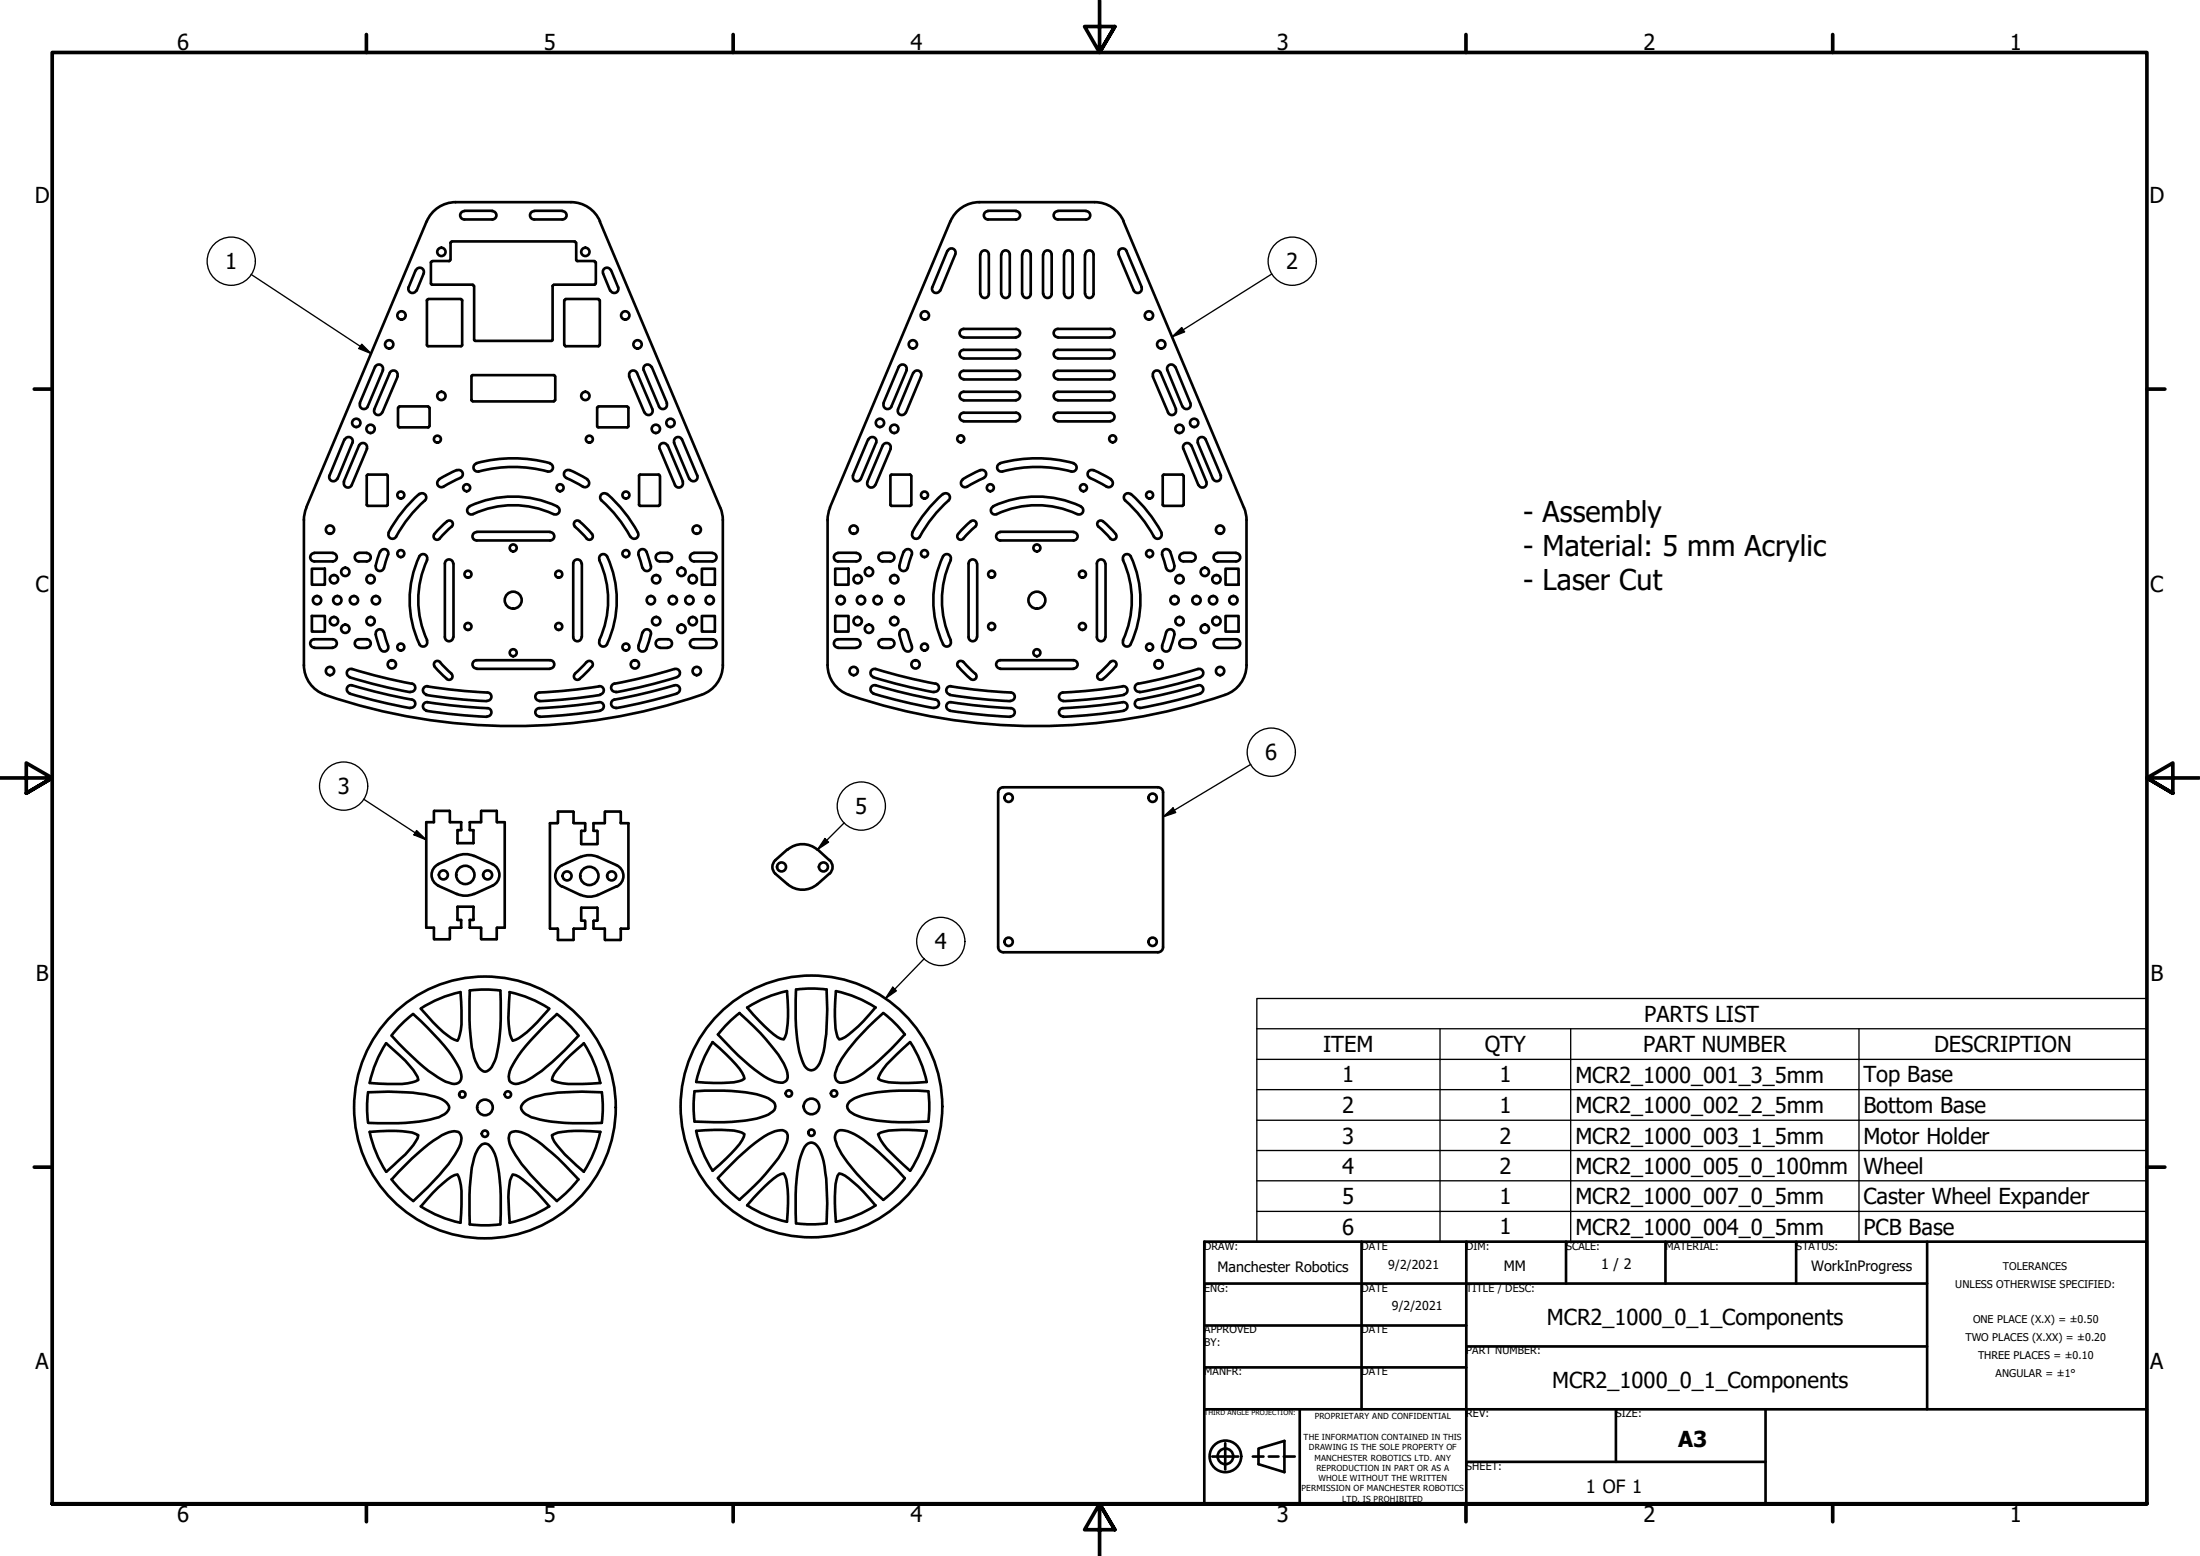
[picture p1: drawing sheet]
<svg xmlns="http://www.w3.org/2000/svg" width="420mm" height="297mm" viewBox="0 0 420 297" stroke-linecap="round" stroke-linejoin="round" font-family="sans-serif">
<!-- layer: Visible (ANSI) -->
<g fill="none" stroke="#000" stroke-width=".51">
<path d="M87 38.6h22.1a6 6 0 0 1 5.5 3.7M87 38.6a6 6 0 0 0-5.5 3.7M209 38.6h-22a6 6 0 0 0-5.5 3.7M209.1 38.6a6 6 0 0 1 5.5 3.7M78 54.8a.79 .79 0 0 0 .5 1.1 .79 .79 0 0 0 1-.5M79.4 51.6l-1.4 3.2M79.4 51.6a.79 .79 0 0 1 1.1-.4 .79 .79 0 0 1 .4 1M80.9 52.2l-1.3 3.3M81.5 42.3l-23 54.6M81.8 57.1l-.3 .3v8.4M81.8 57.1h6.2M82.3 50.1v4"/>
<path d="M82.3 54.1l.2 .2M82.5 49.9l-.2 .2M82.5 54.3h7.8M82.5 49.8h3.3M86 49.6l-.2 .2M86.3 46.2l-.3 .2v3.2M86.3 46.1h23.5M88 57.1l.3 .3v8.4M88.7 40.3a.79 .79 0 0 0-.8 .8 .79 .79 0 0 0 .8 .8M88.7 40.2h5.3M88.7 41.9h5.3M90.3 54.4l.2 .2"/>
<path d="M90.6 54.6v10.3l.2 .2M94 40.3a.79 .79 0 0 1 .8 .8 .79 .79 0 0 1-.8 .8M102 40.3a.79 .79 0 0 0-.8 .8 .79 .79 0 0 0 .8 .8h5.4M102 40.2h5.4M105.5 54.6v10.3l-.2 .2M105.8 54.4l-.3 .2M105.8 54.3h7.7M107.4 40.3a.79 .79 0 0 1 .8 .8 .79 .79 0 0 1-.8 .8M107.8 57.3v8.5M108 57.1h6.3M108 57.1l-.2 .3M109.8 46.2l.2 .2"/>
<path d="M110 46.3v3.3M110 49.6l.3 .2h3.2M113.5 49.9l.2 .2M113.7 54.1l-.2 .2M113.8 50.1v4M114.3 57.1l.2 .3M114.6 57.3v8.5M114.6 42.3l22.9 54.6M115.2 52.2l1.3 3.3M116.7 51.6a.79 .79 0 0 0-1.1-.4 .79 .79 0 0 0-.4 1M116.7 51.6l1.3 3.2M118 54.8a.79 .79 0 0 1-.4 1.1 .79 .79 0 0 1-1-.5"/>
<path d="M178.1 54.8a.79 .79 0 0 0 .4 1.1 .79 .79 0 0 0 1-.5M180.9 47.9l-2.8 6.9M181 47.9a.79 .79 0 0 1 1-.4 .79 .79 0 0 1 .4 1M181.5 42.3l-23 54.6M182.4 48.6l-2.8 6.9M187.2 48.6v7.5M187.3 48.6a.79 .79 0 0 1 .8-.8 .79 .79 0 0 1 .7 .8v7.5a.79 .79 0 0 1-.7 .8 .79 .79 0 0 1-.8-.8M188.7 40.2h5.4M188.7 40.3a.79 .79 0 0 0-.8 .8 .79 .79 0 0 0 .8 .8M191.2 48.6v7.5M191.3 48.6a.79 .79 0 0 1 .8-.8 .79 .79 0 0 1 .7 .8v7.5a.79 .79 0 0 1-.7 .8 .79 .79 0 0 1-.8-.8M194 40.3a.79 .79 0 0 1 .8 .8 .79 .79 0 0 1-.8 .8h-5.3"/>
<path d="M195.2 48.6v7.5M195.3 48.6a.79 .79 0 0 1 .8-.8 .79 .79 0 0 1 .7 .8v7.5a.79 .79 0 0 1-.7 .8 .79 .79 0 0 1-.8-.8M199.2 48.6v7.5M199.3 48.6a.79 .79 0 0 1 .8-.8 .79 .79 0 0 1 .8 .8v7.5a.79 .79 0 0 1-.8 .8 .79 .79 0 0 1-.8-.8M202 40.3a.79 .79 0 0 0-.8 .8 .79 .79 0 0 0 .8 .8M202.1 40.2h5.3M203.2 48.6v7.5M203.3 48.6a.79 .79 0 0 1 .8-.8 .79 .79 0 0 1 .8 .8v7.5a.79 .79 0 0 1-.8 .8 .79 .79 0 0 1-.8-.8M207.2 48.6v7.5M207.3 48.6a.79 .79 0 0 1 .8-.8 .79 .79 0 0 1 .8 .8v7.5a.79 .79 0 0 1-.8 .8 .79 .79 0 0 1-.8-.8M207.4 40.3a.79 .79 0 0 1 .8 .8 .79 .79 0 0 1-.8 .8h-5.3M213.6 48.6l2.9 6.9"/>
<path d="M214.6 42.3l23 54.6M215.1 47.9l3 6.9M215.1 47.9a.79 .79 0 0 0-1-.4 .79 .79 0 0 0-.4 1M218 54.8a.79 .79 0 0 1-.4 1.1 .79 .79 0 0 1-1.1-.5M71.6 70.1a.79 .79 0 0 1 1.1-.5 .79 .79 0 0 1 .4 1.1M71.6 70l-2.9 6.9M73.2 70.7l-3 6.9a.79 .79 0 0 1-1 .4 .79 .79 0 0 1-.4-1M74.4 71.2a.79 .79 0 0 1 1.1-.4 .79 .79 0 0 1 .4 1M74.4 71.2l-2.9 6.9a.79 .79 0 0 0 .4 1.1 .79 .79 0 0 0 1.1-.5M75.9 71.9l-2.9 6.8M76 77.8v3.5M76.3 77.6h5.5"/>
<path d="M76.3 77.6l-.2 .3M81.5 65.9l.3 .2M81.8 77.6l.2 .3M81.8 66.1h6.2M82 77.8v3.5M88.3 65.9l-.3 .2M90 76.3l.3 .3M90.3 76.6h15.5M90.8 65.1h14.5M105.8 71.6l.2 .2M105.8 71.6h-15.5l-.3 .2v4.6M106 76.3l-.2 .3"/>
<path d="M106 71.9v4.5M107.8 65.9l.2 .2M108 66.1h6.3M114 77.8v3.5M114.3 77.6l-.3 .3M114.3 77.6h5.5M114.5 65.9l-.2 .2M119.8 77.6l.2 .3M120 77.8v3.5M120.1 71.9l3 6.8M121.7 71.2l2.9 6.9a.79 .79 0 0 1-.4 1.1 .79 .79 0 0 1-1.1-.5M121.7 71.2a.79 .79 0 0 0-1.1-.4 .79 .79 0 0 0-.4 1"/>
<path d="M124.4 70.1a.79 .79 0 0 0-1-.5 .79 .79 0 0 0-.5 1.1l3 6.9a.79 .79 0 0 0 1 .4 .79 .79 0 0 0 .4-1M124.5 70l2.9 6.9M171.6 70.1a.79 .79 0 0 1 1.1-.5 .79 .79 0 0 1 .4 1.1M171.6 70l-2.9 6.9M173.2 70.7l-3 6.9a.79 .79 0 0 1-1 .4 .79 .79 0 0 1-.4-1M174.4 71.2l-2.9 6.9a.79 .79 0 0 0 .4 1.1 .79 .79 0 0 0 1.1-.5M174.4 71.2a.79 .79 0 0 1 1.1-.4 .79 .79 0 0 1 .4 1M175.9 71.9l-2.9 6.8M184 62.8h10a.79 .79 0 0 1 .8 .8 .79 .79 0 0 1-.8 .8M184 66.8h10a.79 .79 0 0 1 .8 .8 .79 .79 0 0 1-.8 .8M184 70.8h10a.79 .79 0 0 1 .8 .8 .79 .79 0 0 1-.8 .8M184 74.8h10a.79 .79 0 0 1 .8 .8 .79 .79 0 0 1-.8 .8"/>
<path d="M184 78.8h10a.79 .79 0 0 1 .8 .8 .79 .79 0 0 1-.8 .8M184 64.4h10.1M184 68.4h10.1M184 72.4h10.1M184 76.4h10.1M184.1 62.8a.79 .79 0 0 0-.8 .8 .79 .79 0 0 0 .8 .8M184.1 66.8a.79 .79 0 0 0-.8 .8 .79 .79 0 0 0 .8 .8M184.1 70.8a.79 .79 0 0 0-.8 .8 .79 .79 0 0 0 .8 .8M184.1 74.8a.79 .79 0 0 0-.8 .8 .79 .79 0 0 0 .8 .8M184.1 78.8a.79 .79 0 0 0-.8 .8 .79 .79 0 0 0 .8 .8M202 78.8a.79 .79 0 0 0-.8 .8 .79 .79 0 0 0 .8 .8M202 74.8a.79 .79 0 0 0-.8 .8 .79 .79 0 0 0 .8 .8"/>
<path d="M202 70.8a.79 .79 0 0 0-.8 .8 .79 .79 0 0 0 .8 .8M202 66.8a.79 .79 0 0 0-.8 .8 .79 .79 0 0 0 .8 .8M202 62.8a.79 .79 0 0 0-.8 .8 .79 .79 0 0 0 .8 .8M202.1 78.8h10a.79 .79 0 0 1 .8 .8 .79 .79 0 0 1-.8 .8M202.1 74.8h10a.79 .79 0 0 1 .8 .8 .79 .79 0 0 1-.8 .8M202.1 70.8h10a.79 .79 0 0 1 .8 .8 .79 .79 0 0 1-.8 .8M202.1 66.8h10a.79 .79 0 0 1 .8 .8 .79 .79 0 0 1-.8 .8M202.1 62.8h10a.79 .79 0 0 1 .8 .8 .79 .79 0 0 1-.8 .8M202.1 64.4h9.9M202.1 68.4h9.9M202.1 72.4h9.9M202.1 76.4h9.9"/>
<path d="M220.2 71.9l2.9 6.8a.79 .79 0 0 0 1 .5 .79 .79 0 0 0 .4-1.1M221.7 71.2l2.9 6.9M221.7 71.2a.79 .79 0 0 0-1.1-.4 .79 .79 0 0 0-.4 1M224.4 70.1a.79 .79 0 0 0-1-.5 .79 .79 0 0 0-.5 1.1l2.9 6.9M224.5 70l2.8 6.9M227.3 77a.79 .79 0 0 1-.4 1 .79 .79 0 0 1-1-.4M58 99.2v27.8M58.5 96.9l-.3 .9-.2 1.5M62.9 90.8a.79 .79 0 0 0 .5 1 .79 .79 0 0 0 1-.4M65.8 83.9l-2.9 6.9M65.8 83.9a.79 .79 0 0 1 1.1-.4 .79 .79 0 0 1 .4 1l-2.8 6.9M70 90.9v5.5"/>
<path d="M70 96.3l.3 .3h3.5M70 85.7a.79 .79 0 0 0-.4-1.1 .79 .79 0 0 0-1 .5l-2.9 6.8M70.1 85.6l-2.9 7a.79 .79 0 0 1-1.1 .4 .79 .79 0 0 1-.4-1M73.8 90.6h-3.5l-.3 .2M73.8 90.6l.2 .2M74 96.3l-.2 .3M74 90.9v5.5M76.1 81.4l.2 .2M76.3 81.6h5.5M80.1 94.3a27.1 27.1 0 0 0-5.9 7.3M80.1 94.4a.79 .79 0 0 1 1.1 0 .79 .79 0 0 1-.1 1.1M81.2 95.5a25.4 25.4 0 0 0-5.5 6.9"/>
<path d="M82 81.4l-.2 .2M83.9 91.5a.79 .79 0 0 0-.3 1.1 .79 .79 0 0 0 1.1 .3M87.2 89.7l-3.3 1.8M87.3 89.8a.79 .79 0 0 1 1 .4 .79 .79 0 0 1-.4 1M87.9 91.2l-3.2 1.7M89.7 96.6a19.8 19.8 0 0 1 16.7 0M89.7 96.7a.79 .79 0 0 0-.4 1.1 .79 .79 0 0 0 1 .3M90.4 98.1a18.1 18.1 0 0 1 15.3 0M91 88.4a27.1 27.1 0 0 1 14 0M91 88.5a.8 .8 0 0 0-.5 .9 .8 .8 0 0 0 .9 .6 26.4 26.4 0 0 1 13.5 0 .79 .79 0 0 0 .7-.7 .79 .79 0 0 0-.6-.8M106.4 96.7a.79 .79 0 0 1 .4 1.1 .79 .79 0 0 1-1.1 .3M108.2 91.3l3.1 1.6"/>
<path d="M108.8 89.8a.79 .79 0 0 0-1 .4 .79 .79 0 0 0 .4 1M108.8 89.7l3.4 1.8M110.6 99.5l1.7 1.6a1.93 1.93 0 0 1 .9 1.3 .67 .67 0 0 1-.4 .6 .67 .67 0 0 1-.8-.2l-2.2-2.3M110.7 99.5a.67 .67 0 0 0-.9 .1 .67 .67 0 0 0 0 .9M112.1 91.5a.79 .79 0 0 1 .3 1.1 .79 .79 0 0 1-1.1 .3M114 81.4l.3 .2M114.3 81.6h5.5M115.9 94.4a.79 .79 0 0 0-1.1 0 .79 .79 0 0 0 .1 1.1 25.4 25.4 0 0 1 5.5 6.9M116 94.3a27.1 27.1 0 0 1 5.8 7.3M120 81.4l-.2 .2M122 90.9v5.5M122 96.3l.3 .3"/>
<path d="M122.3 90.6l-.3 .2M122.3 96.6h3.5M122.3 90.6h3.5M125.8 90.6l.2 .2M126 96.3l-.2 .3M126 90.9v5.5M127.4 85.1a.79 .79 0 0 0-1-.5 .79 .79 0 0 0-.4 1.1l2.9 6.9a.79 .79 0 0 0 1 .4 .79 .79 0 0 0 .5-1M127.5 85l2.9 6.9M128.7 84.5l2.9 6.9M128.8 84.5a.79 .79 0 0 1 .4-1 .79 .79 0 0 1 1 .4l3 6.9M133.2 90.8a.79 .79 0 0 1-.5 1 .79 .79 0 0 1-1-.4M137.6 96.9l.4 1.4v1"/>
<path d="M138 99.2v27.8M158.1 99.2v27.8M158.5 96.9l-.3 .9-.1 1.5M162.9 90.8a.79 .79 0 0 0 .5 1 .79 .79 0 0 0 1-.4M165.8 83.9l-2.9 6.9M165.9 83.9a.79 .79 0 0 1 1-.4 .79 .79 0 0 1 .4 1M167.3 84.5l-2.9 6.9M170.1 96.3l.2 .3M170.1 90.9v5.5M170.1 85.7a.8 .8 0 0 0-.5-1.1 .8 .8 0 0 0-1 .4l-2.9 7a.79 .79 0 0 0 .4 1 .79 .79 0 0 0 1-.4M170.1 85.6l-2.9 7M170.3 90.6l-.2 .2"/>
<path d="M170.3 96.6h3.5M170.3 90.6h3.5M173.8 90.6l.2 .2M174 96.3l-.2 .3M174.1 90.9v5.5M180.1 94.3a27.1 27.1 0 0 0-5.9 7.3M180.1 94.4a.79 .79 0 0 1 1.1 0 .79 .79 0 0 1 0 1.1M181.2 95.5a25.4 25.4 0 0 0-5.5 6.9M183.9 91.5a.79 .79 0 0 0-.3 1.1 .79 .79 0 0 0 1.1 .3M184 80.4h10.1M187.2 89.7l-3.3 1.8M187.2 89.8a.79 .79 0 0 1 1.1 .4 .79 .79 0 0 1-.4 1l-3.2 1.7"/>
<path d="M189.7 96.6a19.8 19.8 0 0 1 16.7 0M189.7 96.7a.79 .79 0 0 0-.4 1.1 .79 .79 0 0 0 1.1 .3M190.4 98.1a18.1 18.1 0 0 1 15.3 0M191 88.4a27.1 27.1 0 0 1 14 0M191 88.5a.8 .8 0 0 0-.5 .9 .8 .8 0 0 0 .9 .6 25.4 25.4 0 0 1 13.2 0M202.1 80.4h9.9M205 88.5a.79 .79 0 0 1 .6 .9 .79 .79 0 0 1-1 .6M206.4 96.7a.79 .79 0 0 1 .4 1.1 .79 .79 0 0 1-1 .3M208.8 89.8a.81 .81 0 0 0-1 .4 .81 .81 0 0 0 .4 1.1l3.1 1.6M208.8 89.7l3.4 1.8M209.7 99.6a.67 .67 0 0 1 .9-.1l1.7 1.6a1.93 1.93 0 0 1 .9 1.3 .66 .66 0 0 1-.4 .6 .66 .66 0 0 1-.7-.2l-1.9-1.9a.93 .93 0 0 1-.6-1.1zM212.2 91.5a.79 .79 0 0 1 .2 1.1 .79 .79 0 0 1-1.1 .3"/>
<path d="M215.9 94.4a.79 .79 0 0 0-1.1 0 .79 .79 0 0 0 .1 1.1 25.4 25.4 0 0 1 5.5 6.9M216 94.3a27.1 27.1 0 0 1 5.8 7.3M222.1 96.3l.2 .3h3.5l.2-.3M222.1 90.8l.2-.2h3.5l.2 .2M222.1 90.9v5.5M226.1 90.9v5.5M227.5 85.1a.79 .79 0 0 0-1.1-.5 .79 .79 0 0 0-.4 1.1l2.9 6.9M227.5 85l2.9 7a.79 .79 0 0 1-.4 1 .79 .79 0 0 1-1.1-.4M228.7 84.5l2.9 6.9M230.3 83.9l2.9 6.9M230.3 83.9a.79 .79 0 0 0-1.1-.4 .79 .79 0 0 0-.4 1M233.1 90.8a.79 .79 0 0 1-.4 1 .79 .79 0 0 1-1.1-.4"/>
<path d="M237.6 96.9l.4 1.4 .1 1M238.1 99.2v27.8M59.6 117.6h2.4v3h-2.4zM59.6 108.6h2.4v3h-2.4zM60 105.5h3.6M60 105.6a.79 .79 0 0 0-.8 .8 .79 .79 0 0 0 .8 .8h3.5a.79 .79 0 0 0 .8-.8 .79 .79 0 0 0-.8-.8M68.5 107.2h1.5M68.5 105.5h1.5M68.5 105.6a.79 .79 0 0 0-.7 .8 .79 .79 0 0 0 .7 .8M70 105.6a.79 .79 0 0 1 .8 .8 .79 .79 0 0 1-.8 .8M72.6 105.3l-.9 2.7M72.6 105.3a.79 .79 0 0 1 1-.4 .79 .79 0 0 1 .5 1"/>
<path d="M74.1 105.9l-.5 1.5a1.71 1.71 0 0 1-.9 1.6 .79 .79 0 0 1-.9-1M74.3 101.7a.79 .79 0 0 0 .3 1.1 .79 .79 0 0 0 1.1-.4M81.5 106.9a.8 .8 0 0 0-.4-1 .8 .8 0 0 0-1 .3 19.8 19.8 0 0 0 0 16.7M81.6 106.9a18.1 18.1 0 0 0 0 15.3M84.1 100.7l.4-.4a1.93 1.93 0 0 1 1.4-.9 .66 .66 0 0 1 .6 .4 .66 .66 0 0 1-.3 .7l-1.5 1.5a2.14 2.14 0 0 1-1.2 1 .67 .67 0 0 1-.6-.3 .67 .67 0 0 1 .1-.8zM85 107.6v14a.79 .79 0 0 0 .8 .8 .79 .79 0 0 0 .8-.8M85 107.6a.79 .79 0 0 1 .8-.8 .79 .79 0 0 1 .8 .8M86.6 107.6v14M91 101.6a.79 .79 0 0 0-.8 .8 .79 .79 0 0 0 .8 .8h14a.79 .79 0 0 0 .9-.8 .79 .79 0 0 0-.8-.8M91.1 101.5h13.9M109.5 107.6a.79 .79 0 0 1 .8-.8 .79 .79 0 0 1 .8 .8M109.5 107.6v14a.79 .79 0 0 0 .8 .8 .79 .79 0 0 0 .8-.8"/>
<path d="M111.1 107.6v14M114.4 106.9a18.1 18.1 0 0 1 0 15.3M114.5 106.9a.79 .79 0 0 1 .4-1 .79 .79 0 0 1 1 .3 19.7 19.7 0 0 1 0 16.7M121.8 101.7a.79 .79 0 0 1-.3 1.1 .79 .79 0 0 1-1.1-.4M121.9 105.9l.8 2.5M122 105.9a.79 .79 0 0 1 .4-1 .79 .79 0 0 1 1.1 .4l.8 2.7M124.3 108a.79 .79 0 0 1-.6 1 .79 .79 0 0 1-.9-.6M126 105.6a.79 .79 0 0 0-.8 .8 .79 .79 0 0 0 .8 .8M126 105.5h1.5M127.5 105.6a.79 .79 0 0 1 .8 .8 .79 .79 0 0 1-.8 .8h-1.5M132.5 105.5h3.5M132.6 105.6a.79 .79 0 0 0-.8 .8 .79 .79 0 0 0 .8 .8h3.4a.79 .79 0 0 0 .8-.8 .79 .79 0 0 0-.8-.8"/>
<path d="M134 117.6h2.5v3h-2.5zM134 108.6h2.5v3h-2.5zM159.5 117.6h2.6v3h-2.6zM159.5 108.6h2.6v3h-2.6zM160 105.5h3.5M160.1 105.6a.79 .79 0 0 0-.8 .8 .79 .79 0 0 0 .7 .8h3.5a.79 .79 0 0 0 .8-.8 .79 .79 0 0 0-.8-.8M168.5 105.5h1.6M168.6 105.6a.79 .79 0 0 0-.8 .8 .79 .79 0 0 0 .8 .8h1.5M170 105.6a.79 .79 0 0 1 .8 .8 .79 .79 0 0 1-.8 .8M171.8 108a.79 .79 0 0 0 .6 1 .79 .79 0 0 0 .9-.6M172.6 105.3l-.9 2.7M172.6 105.3a.79 .79 0 0 1 1.1-.4 .79 .79 0 0 1 .4 1"/>
<path d="M174.1 105.9l-.8 2.5M174.3 101.7a.79 .79 0 0 0 .3 1.1 .79 .79 0 0 0 1.1-.4M181.5 106.9a.8 .8 0 0 0-.3-1 .8 .8 0 0 0-1.1 .3 19.8 19.8 0 0 0 0 16.7M181.6 106.9a18.1 18.1 0 0 0 0 15.3M184.1 100.7l.4-.4a1.93 1.93 0 0 1 1.4-.9 .66 .66 0 0 1 .6 .4 .66 .66 0 0 1-.2 .7l-1.6 1.5a2.14 2.14 0 0 1-1.2 1 .67 .67 0 0 1-.6-.3 .67 .67 0 0 1 .1-.8zM185 107.6v14a.79 .79 0 0 0 .8 .8 .79 .79 0 0 0 .8-.8M185 107.6a.79 .79 0 0 1 .8-.8 .79 .79 0 0 1 .8 .8M186.6 107.6v14M191 101.5h14M191 101.6a.79 .79 0 0 0-.8 .8 .79 .79 0 0 0 .8 .8h14a.79 .79 0 0 0 .8-.8 .79 .79 0 0 0-.8-.8M209.5 107.6a.79 .79 0 0 1 .8-.8 .79 .79 0 0 1 .8 .8M209.5 107.6v14a.79 .79 0 0 0 .8 .8 .79 .79 0 0 0 .8-.8"/>
<path d="M211.1 107.6v14M214.5 106.9a18.1 18.1 0 0 1 0 15.3M214.5 106.9a.8 .8 0 0 1 .4-1 .8 .8 0 0 1 1.1 .3 19.8 19.8 0 0 1 0 16.7M221.8 101.7a.79 .79 0 0 1-.3 1.1 .79 .79 0 0 1-1.1-.4M221.9 105.9l.8 2.5M222 105.9a.79 .79 0 0 1 .5-1 .79 .79 0 0 1 1 .4l.8 2.7M224.3 108a.79 .79 0 0 1-.6 1 .79 .79 0 0 1-1-.6M226 105.6a.79 .79 0 0 0-.8 .8 .79 .79 0 0 0 .8 .8M226.1 107.2h1.4M226.1 105.5h1.4M227.6 105.6a.79 .79 0 0 1 .7 .8 .79 .79 0 0 1-.7 .8M232.5 105.5h3.5"/>
<path d="M232.6 105.6a.79 .79 0 0 0-.8 .8 .79 .79 0 0 0 .8 .8M234.1 117.6h2.4v3h-2.4zM234.1 108.6h2.4v3h-2.4zM236.1 105.6a.79 .79 0 0 1 .8 .8 .79 .79 0 0 1-.8 .8h-3.6M58 127a6 6 0 0 0 4.1 5.6M60 123.7h3.6M60 123.6a.79 .79 0 0 1-.8-.8 .79 .79 0 0 1 .8-.8h3.5a.79 .79 0 0 1 .8 .8 .79 .79 0 0 1-.8 .8M62.1 132.6a111.3 111.3 0 0 0 71.8 .1M66.8 129.3l6.2 1.7 5.3 1.1M66.8 132.4l5.2 1.4 6.3 1.4M67.2 130.8l5.2 1.4 6.2 1.4a.78 .78 0 0 1 .7 .9 .78 .78 0 0 1-.9 .6M67.2 127.7l5.2 1.4 6.2 1.4"/>
<path d="M67.3 130.8a.79 .79 0 0 0-1 .6 .79 .79 0 0 0 .5 1M67.3 127.7a.79 .79 0 0 0-1 .5 .79 .79 0 0 0 .5 1M68.5 123.7h1.5M68.5 122h1.5M68.5 122a.79 .79 0 0 0-.7 .8 .79 .79 0 0 0 .7 .8M70 122a.79 .79 0 0 1 .8 .8 .79 .79 0 0 1-.8 .8M71.7 121.1l.9 2.7M73.3 120.7a.79 .79 0 0 0-.9-.5 .79 .79 0 0 0-.6 .9M73.3 120.7l.8 2.6M74.1 123.3a.79 .79 0 0 1-.5 1 .79 .79 0 0 1-1-.4M78.7 130.5a.79 .79 0 0 1 .6 .9 .79 .79 0 0 1-.9 .7M81.4 132.7l6.3 .8 5.2 .4"/>
<path d="M81.4 135.7l5.2 .7 6.4 .4M81.5 122.3a.79 .79 0 0 1-.4 1.1 .79 .79 0 0 1-1-.4M81.6 131l6.2 .8 5.2 .4M81.6 134.1l6.2 .7 5.2 .4M81.7 134a.79 .79 0 0 0-.9 .7 .79 .79 0 0 0 .6 .9M81.7 131a.79 .79 0 0 0-.9 .7 .79 .79 0 0 0 .6 .9M83 127.3l2.3 2.3M83 127.3a.66 .66 0 0 1 .1-1 .66 .66 0 0 1 .9 .1l2.2 2.2M86.2 128.6a.67 .67 0 0 1 .1 .9 .67 .67 0 0 1-1 .1M91 127.6a.79 .79 0 0 1-.8-.8 .79 .79 0 0 1 .9-.8h14a.79 .79 0 0 1 .8 .8 .79 .79 0 0 1-.8 .8M91.1 127.7h13.9M93.1 135.2a.79 .79 0 0 1 .8 .8 .79 .79 0 0 1-.9 .8"/>
<path d="M93.1 132.2a.79 .79 0 0 1 .8 .8 .79 .79 0 0 1-.9 .8M103 135.2a.79 .79 0 0 0-.8 .8 .79 .79 0 0 0 .9 .8M109.8 128.6a.67 .67 0 0 0 0 .9 .67 .67 0 0 0 .9 .1M112 126.4l-2.2 2.2M112 126.4a.67 .67 0 0 1 1-.1 .67 .67 0 0 1 .1 1M113 127.3l-2.3 2.3M114.4 134.1l-5.2 .6-6.2 .5M114.4 131l-6.2 .8-5.2 .4a.79 .79 0 0 0-.8 .8 .79 .79 0 0 0 .9 .8M114.4 131a.79 .79 0 0 1 .9 .7 .79 .79 0 0 1-.7 .9M114.4 134a.79 .79 0 0 1 .9 .7 .79 .79 0 0 1-.7 .9M114.5 122.3a.79 .79 0 0 0 .4 1.1 .79 .79 0 0 0 1-.4M114.6 135.7l-6.3 .8-5.3 .3"/>
<path d="M114.6 132.7l-5.2 .7-6.4 .5M117.4 130.5a.79 .79 0 0 0-.7 .9 .79 .79 0 0 0 1 .7M122.7 120.7l-.8 2.6M122.8 120.7a.79 .79 0 0 1 .9-.5 .79 .79 0 0 1 .6 .9M124.3 121.1l-.5 1.8a1.6 1.6 0 0 1-1 1.5 .79 .79 0 0 1-.8-1.1M126 122a.79 .79 0 0 0-.8 .8 .79 .79 0 0 0 .8 .8M126 122h1.5a.79 .79 0 0 1 .8 .8 .79 .79 0 0 1-.8 .8M126 123.7h1.5M128.8 127.7l-6.2 1.7-5.2 1.1M128.8 130.8l-6.2 1.7-5.2 1a.79 .79 0 0 0-.7 1 .79 .79 0 0 0 .9 .6M128.8 127.7a.79 .79 0 0 1 1 .5 .79 .79 0 0 1-.5 1M128.8 130.8a.79 .79 0 0 1 1 .6 .79 .79 0 0 1-.5 1"/>
<path d="M129.2 132.4l-6.3 1.7-5.3 1.1M129.2 129.3l-5.2 1.5-6.3 1.3M132.5 123.7h3.5M132.6 123.6a.79 .79 0 0 1-.8-.8 .79 .79 0 0 1 .8-.8h3.4a.79 .79 0 0 1 .8 .8 .79 .79 0 0 1-.8 .8M138 127a6 6 0 0 1-4 5.6M158.1 127a6 6 0 0 0 4 5.6 111.1 111.1 0 0 0 71.8 .1M160 123.7h3.5M160.1 123.6a.79 .79 0 0 1-.8-.8 .79 .79 0 0 1 .7-.8h3.5a.79 .79 0 0 1 .8 .8 .79 .79 0 0 1-.8 .8M166.8 129.3l6.2 1.7 5.4 1.1M166.8 132.4l5.2 1.4 6.4 1.4M166.8 129.2a.79 .79 0 0 1-.5-1 .79 .79 0 0 1 1-.5l6.1 1.7 5.3 1.1M166.8 132.4a.79 .79 0 0 1-.5-1 .79 .79 0 0 1 1-.6l5.1 1.4 6.3 1.4a.78 .78 0 0 1 .6 .9 .78 .78 0 0 1-.9 .6"/>
<path d="M168.5 123.7h1.6M170 122a.79 .79 0 0 1 .8 .8 .79 .79 0 0 1-.8 .8M170.1 122h-1.5a.79 .79 0 0 0-.8 .8 .79 .79 0 0 0 .8 .8M171.7 121.1l.9 2.7M173.3 120.7a.79 .79 0 0 0-.9-.5 .79 .79 0 0 0-.6 .9M173.3 120.7l.8 2.6M174.1 123.3a.79 .79 0 0 1-.4 1 .79 .79 0 0 1-1.1-.4M178.7 130.5a.79 .79 0 0 1 .6 .9 .79 .79 0 0 1-.9 .7M181.4 132.7l6.3 .8 5.3 .4M181.4 135.7l5.2 .7 6.4 .4M181.4 132.6a.78 .78 0 0 1-.7-.9 .78 .78 0 0 1 .9-.7l6.2 .8 5.2 .4a.79 .79 0 0 1 .8 .8 .79 .79 0 0 1-.8 .8M181.5 122.3a.79 .79 0 0 1-.3 1.1 .79 .79 0 0 1-1.1-.4"/>
<path d="M181.6 134a.79 .79 0 0 0-.9 .7 .79 .79 0 0 0 .7 .9M181.6 134.1l6.2 .7 5.2 .4a.79 .79 0 0 1 .8 .8 .79 .79 0 0 1-.8 .8M184 126.3l1.5 1.6a2.14 2.14 0 0 1 1 1.2 .67 .67 0 0 1-.4 .6 .67 .67 0 0 1-.7-.1l-2.4-2.4M184 126.4a.67 .67 0 0 0-.9-.1 .67 .67 0 0 0-.1 1M191 127.7h14M191 127.6a.79 .79 0 0 1-.8-.8 .79 .79 0 0 1 .8-.8h14a.79 .79 0 0 1 .8 .8 .79 .79 0 0 1-.8 .8M203 132.2a.79 .79 0 0 0-.8 .8 .79 .79 0 0 0 .9 .8M203 135.2a.79 .79 0 0 0-.8 .8 .79 .79 0 0 0 .9 .8M212.1 126.4a.67 .67 0 0 1 .9-.1 .67 .67 0 0 1 .1 1M212.1 126.4l-2.3 2.2a.66 .66 0 0 0-.1 .9 .66 .66 0 0 0 .9 .1l2.5-2.4M214.4 134.1l-5.2 .6-6.2 .5M214.4 131l-5.2 .7-6.2 .5"/>
<path d="M214.4 131a.79 .79 0 0 1 .9 .7 .79 .79 0 0 1-.6 .9M214.4 134a.79 .79 0 0 1 .9 .7 .79 .79 0 0 1-.6 .9M214.5 122.3a.79 .79 0 0 0 .4 1.1 .79 .79 0 0 0 1.1-.4M214.6 135.7l-6.3 .8-5.3 .3M214.6 132.7l-5.2 .7-6.3 .5M217.4 130.5a.79 .79 0 0 0-.7 .9 .79 .79 0 0 0 1 .7M222.7 120.7l-.8 2.6M222.7 120.7a.79 .79 0 0 1 1-.5 .79 .79 0 0 1 .6 .9M224.3 121.1l-.5 1.8a1.54 1.54 0 0 1-1 1.5 .79 .79 0 0 1-.8-1.1M226 122a.79 .79 0 0 0-.8 .8 .79 .79 0 0 0 .8 .8M226.1 123.7h1.4M226.1 122h1.4"/>
<path d="M227.6 122a.79 .79 0 0 1 .7 .8 .79 .79 0 0 1-.7 .8M229.2 132.4a.79 .79 0 0 0 .6-1 .79 .79 0 0 0-1-.6l-6.2 1.7-5.2 1a.79 .79 0 0 0-.7 1 .79 .79 0 0 0 1 .6M229.2 132.4l-6.2 1.7-5.3 1.1M229.2 129.2a.79 .79 0 0 0 .6-1 .79 .79 0 0 0-1-.5l-6.2 1.7-5.2 1.1M229.3 129.3l-5.3 1.5-6.3 1.3M232.5 122h3.6a.79 .79 0 0 1 .8 .8 .79 .79 0 0 1-.8 .8M232.5 123.7h3.5M232.6 122a.79 .79 0 0 0-.8 .8 .79 .79 0 0 0 .8 .8M238.1 127a6 6 0 0 1-4.1 5.6M81.4 157v20.1M82.8 157h-1.4M82.9 154.9v2"/>
<path d="M82.9 154.8h3M83 154.8h-.1M85.8 154.8h.1M85.9 154.9v2M85.9 156.9v.1M86 157h2.1M87.4 158.5h.1M88 157h.1M88.1 158.5h-.7v2.4M88.1 157v1.4M88.1 158.4h-.1M89.7 158.4h.1"/>
<path d="M89.7 158.5h.7v2.4M89.7 157h2.1M89.7 157v1.4M89.8 157h-.1M90.4 158.5h.1M91.9 154.9v2M91.9 156.9v.1M91.9 154.8h.1M91.9 154.8h3M94.8 154.8h.1M94.9 154.9v2M95 157h1.4"/>
<path d="M96.4 157v20.1M105 157.2l.1 20.1M105.1 157.1h1.4M106.5 157.1h.1M106.6 155v2.1M106.6 154.9h2.9M109.5 157.1h.1M109.5 155v2.1M109.6 157.1l2.1 .1M111 158.6v2.5M111.7 158.6h-.6M111.8 157.1v1.4"/>
<path d="M113.3 157.1l.1 1.5h.6M114 158.6h.1M114.1 158.7v2.4M115.5 155v2.1M115.5 157.1l-2.2 .1M115.6 154.9h2.9M115.6 155h.1M118.5 155h.1M118.6 157.1h.1M118.6 155v2.1M118.6 157.1h1.4M120 157.1v.1"/>
<path d="M120 157.1v20.2M190.6 151.3v29.5M191.6 150.3a.98 .98 0 0 0-1 1M191.6 150.3h29.5M221.1 150.3a.98 .98 0 0 1 1 1M222.1 151.3v29.5M81.4 177.1h1.5M82.8 177.2h.1M82.9 177.2v2M82.9 179.2h.1M82.9 179.3h3M83.7 169.1l3.5 1.6"/>
<path d="M83.7 165a2.25 2.25 0 0 0-1.3 2 2.25 2.25 0 0 0 1.3 2.1M85.9 179.2h-.1M85.9 177.2v2M85.9 177.2h.1M87.2 170.6a4 4 0 0 0 3.3 0M87.4 175.5v.1M87.4 175.6h.7v1.5h-2.1M87.4 173.1h3M87.4 161h3M87.4 173.2v2.4M88 175.6l.1 .1M88.1 177.1h-.1"/>
<path d="M89.7 177.1h.1M89.8 175.6l-.1 .1M90.4 173.2v2.4M90.4 175.6h-.7v1.5h2.1M90.4 175.5v.1M90.5 163.4a4 4 0 0 0-3.3 0l-3.5 1.6M90.6 163.4l3.5 1.6a2.25 2.25 0 0 1 1.3 2 2.25 2.25 0 0 1-1.3 2.1l-3.5 1.6M91.9 177.2v2M91.9 179.3h3M94.9 177.2l-.1 2M95 177.2h-.1M96.4 177.1h-1.5"/>
<path d="M105.1 177.3h1.4M106.6 179.4h.1M106.6 177.3v2.1M106.6 179.4h2.9M107.4 169.2l3.5 1.7M109.5 179.4h.1M109.6 177.3l-.1 2.1M110.9 163.6l-3.5 1.6a2.25 2.25 0 0 0-1.4 2 2.25 2.25 0 0 0 1.4 2.1M110.9 170.8a4 4 0 0 0 3.3 0M110.9 163.6a4 4 0 0 1 3.3 0M111 173.3v2.5M111 173.3h.1"/>
<path d="M111.1 175.8h.6M111.1 161.1h2.9M111.1 173.3h2.9M111.7 175.8h.1M111.7 177.2l-2.1 .1M111.8 175.8v1.4M113.3 175.8l.1 1.5h2.1v2.1M113.4 175.8h-.1M113.4 175.8h.6M114 173.3h.1M114 161.1h.1M114 175.7v.1"/>
<path d="M114.1 173.3v2.4M114.2 163.6l3.5 1.6a2.25 2.25 0 0 1 1.4 2 2.25 2.25 0 0 1-1.4 2.1M115.6 179.4h.1M117.7 169.2l-3.5 1.7M118.5 179.4h-2.9M118.6 177.3h1.4M118.6 177.3v2.1M150.4 162.2l-2.3 2a1.75 1.75 0 0 0 0 2.6l2.3 2M150.4 162.2a4.3 4.3 0 0 1 5.7 0M156.1 162.2l2.3 2M158.4 166.8l-2.3 2a4.3 4.3 0 0 1-5.7 0M158.4 164.2a1.75 1.75 0 0 1 0 2.6"/>
<path d="M73.7 199.1a22 22 0 0 0-3.1 7.6l3.5 .2a13.8 13.8 0 0 0 5.3-.5l.5-.2a8.2 8.2 0 0 0-2.5-3.7l-3.6-3.3M78.9 193.6a22.5 22.5 0 0 0-4.1 4.1M78.9 193.6a42.4 42.4 0 0 1 8.4 9.6 3.4 3.4 0 0 1 .6 3.1 1.61 1.61 0 0 1-2.2 .4l-.6-.2a28.3 28.3 0 0 1-7.6-6l-2.7-2.8M80.4 192.5a22 22 0 0 1 7.5-3.1l.2 3.5a13.8 13.8 0 0 1-.5 5.3l-.2 .5a12 12 0 0 1-4.7-3.6l-2.3-2.5M95.5 189.1a22.3 22.3 0 0 0-5.8 0 44.2 44.2 0 0 0 .9 12.8l.2 .7a3.2 3.2 0 0 0 1.5 1.9 1.74 1.74 0 0 0 1.9-1.3 18.1 18.1 0 0 0 1.4-7v-7.1M97.3 189.4a22.5 22.5 0 0 1 7.6 3.1M97.3 189.4l-.1 1.8a16.8 16.8 0 0 0 .5 7l.2 .5a12 12 0 0 0 4.7-3.6l2.3-2.5M106.3 193.6a22.5 22.5 0 0 1 4.2 4.1M106.4 193.6a42.4 42.4 0 0 0-8.4 9.6 3.2 3.2 0 0 0-.5 3.4 1.88 1.88 0 0 0 2.1 .1l.6-.2a39.7 39.7 0 0 0 10.3-8.8M111.5 199.1a22.5 22.5 0 0 1 3.1 7.6M111.5 199.2a23.9 23.9 0 0 0-6 6.4l-.1 .6a8.2 8.2 0 0 0 4.3 .7l5-.2M136.1 198.9l3.6 3.4a8.4 8.4 0 0 1 2.5 3.6 5.6 5.6 0 0 1-3.1 .8h-2.7l-3.4-.1a22.6 22.6 0 0 1 3.1-7.7z"/>
<path d="M141.2 193.4a41.4 41.4 0 0 1 8.5 9.6l.5 1.3a2.17 2.17 0 0 1-.1 2.1 2.59 2.59 0 0 1-2.7-.2 30.4 30.4 0 0 1-8.9-7.3l-1.4-1.4M141.3 193.4a22.5 22.5 0 0 0-4.2 4.1M142.7 192.3l3.3 3.6a8.4 8.4 0 0 0 3.7 2.5 5.6 5.6 0 0 0 .7-3l.1-2.8-.2-3.4a21.9 21.9 0 0 0-7.6 3.1M152 188.9a41 41 0 0 0 .9 12.7l.3 .8a2.23 2.23 0 0 0 1.7 1.9 2.37 2.37 0 0 0 1.9-1.9 22.5 22.5 0 0 0 1.1-8v-5.5M152.1 188.9a22.5 22.5 0 0 1 5.8 0M167.2 192.3a23.9 23.9 0 0 1-6.4 6l-.5 .1a5.6 5.6 0 0 1-.8-3l-.1-2.8 .2-3.4a21.9 21.9 0 0 1 7.6 3.1M168.7 193.4a37.1 37.1 0 0 0-8.8 10.3 2.97 2.97 0 0 0-.3 2.4 1.29 1.29 0 0 0 1.7 .5l.6-.1a20.6 20.6 0 0 0 7-5l3.9-4M168.7 193.4a22.5 22.5 0 0 1 4.1 4.1M173.8 198.9l-2.5 2.4a11.4 11.4 0 0 0-3.6 4.6 6.1 6.1 0 0 0 3.1 .8h2.7l3.5-.1a21.9 21.9 0 0 0-3.1-7.6M190.6 180.8a.98 .98 0 0 0 1 1M191.6 181.8h29.5M222.1 180.8a.98 .98 0 0 1-1 1"/>
<path d="M70.3 208.5a22.5 22.5 0 0 0 0 5.8M70.4 208.5a44 44 0 0 1 12.7 .8 3.4 3.4 0 0 1 2.7 2.1 2.05 2.05 0 0 1-1.4 1.6l-.6 .3a33 33 0 0 1-11.5 1.1h-1.9M114.7 216.1l-5-.2a10.1 10.1 0 0 0-4.3 .8 5.1 5.1 0 0 0 1.7 2.7l.8 1 3.6 3.3a23.4 23.4 0 0 0 3.1-7.6M114.9 214.3a22.3 22.3 0 0 0 0-5.8 44 44 0 0 0-12.7 .8 3.4 3.4 0 0 0-2.7 2.1 2.05 2.05 0 0 0 1.4 1.6l.6 .3a33 33 0 0 0 11.5 1.1h1.9M132.7 214.1a38.7 38.7 0 0 0 12.7-.8 4.1 4.1 0 0 0 2.6-1.7 1.31 1.31 0 0 0-.8-1.6l-.5-.3a24.5 24.5 0 0 0-10.2-1.5l-3.8 .1a22.3 22.3 0 0 0-.1 5.8M133 215.9l4.9-.2a8.1 8.1 0 0 1 4.3 .8 5.8 5.8 0 0 1-1.7 2.8l-1.8 1.9-2.6 2.3a22.8 22.8 0 0 1-3.1-7.6zM177.3 214.1a38.9 38.9 0 0 1-12.8-.8l-1.3-.5a1.75 1.75 0 0 1-1.3-1.9 4.1 4.1 0 0 1 2.6-1.7 37.9 37.9 0 0 1 12.8-.9 22.3 22.3 0 0 1 0 5.8M73.7 223.7a22 22 0 0 1-3.1-7.6l4.9-.2a10.1 10.1 0 0 1 4.4 .8 8.2 8.2 0 0 1-2.5 3.7l-3.6 3.3M74.8 225.1a22.5 22.5 0 0 0 4.1 4.2M74.8 225.2a45.2 45.2 0 0 1 9.6-8.5l.7-.3a2.49 2.49 0 0 1 2.7-.1 2.38 2.38 0 0 1-.1 2.7 39.7 39.7 0 0 1-8.8 10.3M80.3 230.3a22 22 0 0 0 7.6 3.1l.2-3.4a13.8 13.8 0 0 0-.5-5.3l-.2-.5a5.1 5.1 0 0 0-2.8 1.7 31.4 31.4 0 0 0-4.2 4.4M95.6 233.7a44 44 0 0 0-.9-12.7l-.5-1.4a1.59 1.59 0 0 0-1.9-1.2 4.2 4.2 0 0 0-1.9 3.5 45.6 45.6 0 0 0-.7 11.8 22.3 22.3 0 0 0 5.8 0"/>
<path d="M104.9 230.3a22.5 22.5 0 0 1-7.6 3.1M104.9 230.3a23.9 23.9 0 0 0-6.4-6l-.6-.1a11 11 0 0 0-.7 5.8l.1 3.4M110.5 225.1a22.5 22.5 0 0 1-4.2 4.2M110.5 225.2a45.2 45.2 0 0 0-9.6-8.5 3.5 3.5 0 0 0-3.4-.4 2.59 2.59 0 0 0 .1 2.7 39.7 39.7 0 0 0 8.8 10.3M137.1 224.9a47.1 47.1 0 0 1 9.6-8.4 4 4 0 0 1 3.1-.6 1.26 1.26 0 0 1 .6 1.7 16.9 16.9 0 0 1-4.2 6.5l-2.2 2.3-2.8 2.6M137.1 224.9a22.5 22.5 0 0 0 4.1 4.2M142.7 230.1a22 22 0 0 0 7.6 3.1l.2-4.9a10.1 10.1 0 0 0-.8-4.3 5.1 5.1 0 0 0-2.8 1.7l-1.9 1.8-2.3 2.6M152 233.5a41.6 41.6 0 0 1 .9-12.7l.3-.7a2.23 2.23 0 0 1 1.7-2 2.37 2.37 0 0 1 1.9 2 22.5 22.5 0 0 1 1.1 7.9v5.5M152.1 233.5a22.5 22.5 0 0 0 5.8 0M167.2 230.1a22 22 0 0 1-7.6 3.1l-.2-4.9a10.9 10.9 0 0 1 .6-3.8l.3-.5a11.3 11.3 0 0 1 4.6 3.5l2.3 2.6M172.8 224.9a43 43 0 0 0-9.6-8.4l-1.3-.6a2.17 2.17 0 0 0-2.1 .2 1.81 1.81 0 0 0-.1 2 21.4 21.4 0 0 0 5 7.1l4 3.8M172.8 224.9a22.5 22.5 0 0 1-4.1 4.2"/>
<path d="M173.8 223.5a22 22 0 0 0 3.2-7.6l-4.9-.2a8.1 8.1 0 0 0-4.4 .8 11.4 11.4 0 0 0 3.6 4.7l2.5 2.3"/>
<circle cx="84.3" cy="48.1" r=".79"/>
<circle cx="111.8" cy="48.1" r=".79"/>
<circle cx="74.3" cy="65.7" r=".79"/>
<circle cx="76.7" cy="60.2" r=".79"/>
<circle cx="84.3" cy="75.6" r=".79"/>
<circle cx="111.8" cy="75.6" r=".79"/>
<circle cx="119.4" cy="60.2" r=".79"/>
<circle cx="121.8" cy="65.7" r=".79"/>
<circle cx="174.3" cy="65.7" r=".79"/>
<circle cx="176.6" cy="60.2" r=".79"/>
<circle cx="219.4" cy="60.2" r=".79"/>
<circle cx="221.8" cy="65.7" r=".79"/>
<circle cx="68" cy="80.7" r=".79"/>
<circle cx="70.8" cy="81.9" r=".79"/>
<circle cx="76.5" cy="94.5" r=".67"/>
<circle cx="83.5" cy="83.8" r=".67"/>
<circle cx="89.1" cy="93.1" r=".67"/>
<circle cx="107" cy="93.1" r=".67"/>
<circle cx="112.6" cy="83.8" r=".67"/>
<circle cx="119.5" cy="94.5" r=".67"/>
<circle cx="125.3" cy="81.9" r=".79"/>
<circle cx="128" cy="80.7" r=".79"/>
<circle cx="168.1" cy="80.7" r=".79"/>
<circle cx="170.8" cy="81.9" r=".79"/>
<circle cx="176.6" cy="94.5" r=".67"/>
<circle cx="183.5" cy="83.8" r=".67"/>
<circle cx="189.1" cy="93.1" r=".67"/>
<circle cx="206.9" cy="93.1" r=".67"/>
<circle cx="212.5" cy="83.8" r=".67"/>
<circle cx="219.6" cy="94.5" r=".67"/>
<circle cx="225.3" cy="81.9" r=".79"/>
<circle cx="228.1" cy="80.7" r=".79"/>
<circle cx="60.5" cy="114.6" r=".79"/>
<circle cx="63" cy="101.1" r=".79"/>
<circle cx="63.8" cy="118.6" r=".79"/>
<circle cx="63.8" cy="110.6" r=".79"/>
<circle cx="64.4" cy="114.6" r=".79"/>
<circle cx="65.9" cy="109.2" r=".79"/>
<circle cx="67.6" cy="114.6" r=".79"/>
<circle cx="70.8" cy="118.6" r=".79"/>
<circle cx="70.8" cy="110.6" r=".79"/>
<circle cx="71.8" cy="114.6" r=".79"/>
<circle cx="76.5" cy="105.7" r=".67"/>
<circle cx="89.4" cy="119.6" r=".67"/>
<circle cx="89.4" cy="109.6" r=".67"/>
<circle cx="98" cy="114.6" r="1.62"/>
<circle cx="98" cy="104.6" r=".67"/>
<circle cx="106.7" cy="109.6" r=".67"/>
<circle cx="106.7" cy="119.6" r=".67"/>
<circle cx="119.5" cy="105.7" r=".67"/>
<circle cx="124.3" cy="114.6" r=".79"/>
<circle cx="125.3" cy="118.6" r=".79"/>
<circle cx="125.3" cy="110.6" r=".79"/>
<circle cx="128.5" cy="114.6" r=".79"/>
<circle cx="130.1" cy="109.2" r=".79"/>
<circle cx="131.7" cy="114.6" r=".79"/>
<circle cx="132.3" cy="118.6" r=".79"/>
<circle cx="132.3" cy="110.6" r=".79"/>
<circle cx="133.1" cy="101.1" r=".79"/>
<circle cx="135.5" cy="114.6" r=".79"/>
<circle cx="160.6" cy="114.6" r=".79"/>
<circle cx="163" cy="101.1" r=".79"/>
<circle cx="163.8" cy="118.6" r=".79"/>
<circle cx="163.8" cy="110.6" r=".79"/>
<circle cx="164.4" cy="114.6" r=".79"/>
<circle cx="166" cy="109.2" r=".79"/>
<circle cx="167.6" cy="114.6" r=".79"/>
<circle cx="170.8" cy="110.6" r=".79"/>
<circle cx="170.8" cy="118.6" r=".79"/>
<circle cx="171.8" cy="114.6" r=".79"/>
<circle cx="176.6" cy="105.7" r=".67"/>
<circle cx="189.4" cy="109.6" r=".67"/>
<circle cx="189.4" cy="119.6" r=".67"/>
<circle cx="198" cy="114.6" r="1.62"/>
<circle cx="198" cy="104.6" r=".67"/>
<circle cx="206.7" cy="119.6" r=".67"/>
<circle cx="206.7" cy="109.6" r=".67"/>
<circle cx="219.6" cy="105.7" r=".67"/>
<circle cx="224.3" cy="114.6" r=".79"/>
<circle cx="225.3" cy="110.6" r=".79"/>
<circle cx="225.3" cy="118.6" r=".79"/>
<circle cx="228.5" cy="114.6" r=".79"/>
<circle cx="230.1" cy="109.2" r=".79"/>
<circle cx="231.7" cy="114.6" r=".79"/>
<circle cx="232.3" cy="110.6" r=".79"/>
<circle cx="232.3" cy="118.6" r=".79"/>
<circle cx="233" cy="101.1" r=".79"/>
<circle cx="235.6" cy="114.6" r=".79"/>
<circle cx="63" cy="128.1" r=".79"/>
<circle cx="65.9" cy="120" r=".79"/>
<circle cx="74.8" cy="126.8" r=".79"/>
<circle cx="76.5" cy="123.5" r=".67"/>
<circle cx="98" cy="124.6" r=".67"/>
<circle cx="119.5" cy="123.5" r=".67"/>
<circle cx="121.3" cy="126.8" r=".79"/>
<circle cx="130.1" cy="120" r=".79"/>
<circle cx="133.1" cy="128.1" r=".79"/>
<circle cx="163" cy="128.1" r=".79"/>
<circle cx="166" cy="120" r=".79"/>
<circle cx="174.8" cy="126.8" r=".79"/>
<circle cx="176.6" cy="123.5" r=".67"/>
<circle cx="198" cy="124.6" r=".67"/>
<circle cx="219.6" cy="123.5" r=".67"/>
<circle cx="221.3" cy="126.8" r=".79"/>
<circle cx="230.1" cy="120" r=".79"/>
<circle cx="233" cy="128.1" r=".79"/>
<circle cx="192.6" cy="152.3" r=".79"/>
<circle cx="220.1" cy="152.3" r=".79"/>
<circle cx="84.7" cy="167" r=".86"/>
<circle cx="88.9" cy="167" r="1.75"/>
<circle cx="93.1" cy="167" r=".86"/>
<circle cx="108.3" cy="167.2" r=".86"/>
<circle cx="112.6" cy="167.2" r="1.75"/>
<circle cx="116.8" cy="167.2" r=".86"/>
<circle cx="149.3" cy="165.5" r=".86"/>
<circle cx="157.3" cy="165.5" r=".86"/>
<circle cx="192.6" cy="179.8" r=".79"/>
<circle cx="220.1" cy="179.8" r=".79"/>
<circle cx="88.3" cy="208.9" r=".6"/>
<circle cx="92.6" cy="211.4" r="25"/>
<circle cx="92.6" cy="216.4" r=".6"/>
<circle cx="92.6" cy="211.4" r="1.49"/>
<circle cx="97" cy="208.9" r=".6"/>
<circle cx="150.7" cy="208.7" r=".6"/>
<circle cx="155" cy="211.2" r="25"/>
<circle cx="155" cy="216.2" r=".6"/>
<circle cx="155" cy="211.2" r="1.49"/>
<circle cx="159.3" cy="208.7" r=".6"/>
</g>
<!-- layer: Symbol (ANSI) -->
<g fill="none" stroke="#000" stroke-width=".25">
<path d="M47.9 52.4l23 15.1M242.9 52.3l-19.1 12M69.1 65.7l1.8 1.8-2.4-1zM223.8 64.3l1.9-1.8 .6 .9zM69.5 152.6l11.9 7.7M79.6 158.5l1.8 1.8-2.3-.9zM161.2 157.1l-5.1 5.1M222.1 155.9l1.9-1.7 .5 .9zM238.9 145.9l-16.8 10M157.5 160.1l.7 .7-2.1 1.4zM170.5 188.5l.7 .7-2.1 1.4zM176.5 183l-7.4 7.6"/>
<path d="M240 196.4v-5.8h170v5.8M240 196.4h170v5.8M240 196.4v40.6h170v-34.8M275 196.4v40.6M300 196.4v40.6M355 196.4v40.6M240 202.2h170M240 208h170M240 213.9h170M240 219.6h170M240 225.4h170M240 231.3h170"/>
<circle cx="44.2" cy="49.9" r="4.6"/>
<circle cx="246.8" cy="49.9" r="4.6"/>
<circle cx="65.6" cy="150.1" r="4.6"/>
<circle cx="164.5" cy="153.9" r="4.6"/>
<circle cx="242.8" cy="143.6" r="4.6"/>
<circle cx="179.7" cy="179.7" r="4.6"/>
</g>
<!-- layer: Border (ANSI) -->
<g fill="none" stroke="#000" stroke-width=".7">
<path d="M70 6.6v3.4M140 6.6v3.4M210 0v10l-2.9-4.9h5.8l-2.9 4.9 2.9-4.9M280 6.6v3.4M350 6.6v3.4M6.5 74.3h3.5M410 74.3h3.4M0 148.5h10l-5-2.8v5.7l5-2.9-5 2.9M420 148.5h-10l5-2.8v5.7l-5-2.9 5 2.9M6.5 222.8h3.5M410 222.8h3.4M10 287.1v-277.1h400v277.1h-400h400"/>
<path d="M70 287.1v3.4M140 287.1v3.4M212.9 292l-2.9-4.9 2.9 4.9h-5.8l2.9-4.9v9.9M280 287.1v3.4M350 287.1v3.4"/>
</g>
<!-- layer: Title (ANSI) -->
<g fill="none" stroke="#000" stroke-width=".51">
<path d="M230 237h180v50.1h-180zM260 237v32M280 237v50.1M299.1 237v8M318.1 237v8M343 237v8M368 237v32M230 253h50M230 245h138M280 257h88M230 269h180M230 261h50"/>
<path d="M231.5 278.1h5M234 275.5v5M239.3 278.1h2M240.3 276.5l5-1.4v5.9l-5-1.5zM242.3 278.1h1.9M245.2 278.1h2.1M248.2 269v18.1M280 279.1h57.2M308.6 269v10.1M337.2 269v18.1"/>
<circle cx="234" cy="278" r="3"/>
<circle cx="234" cy="278" r="1.49"/>
</g>
<!-- layer: Symbol (ANSI) -->
<g fill="#000">
<path d="M69.1 65.7l1.8 1.8-2.4-1z" fill-rule="evenodd"/>
<path d="M223.8 64.3l1.9-1.8 .6 .9z" fill-rule="evenodd"/>
<path d="M79.6 158.5l1.8 1.8-2.3-.9z" fill-rule="evenodd"/>
<path d="M222.1 155.9l1.9-1.7 .5 .9z" fill-rule="evenodd"/>
<path d="M157.5 160.1l.7 .7-2.1 1.4z" fill-rule="evenodd"/>
<path d="M170.5 188.5l.7 .7-2.1 1.4z" fill-rule="evenodd"/>
</g>
<g font-size="5.5">
<text x="290.9" y="99.6">- Assembly</text>
<text x="290.9" y="106.1">- Material: 5 mm Acrylic</text>
<text x="290.9" y="112.7">- Laser Cut</text>
</g>
<g font-size="4.2">
<text x="33.8" y="9.6">6</text>
<text x="103.9" y="9.6">5</text>
<text x="173.9" y="9.6">4</text>
<text x="243.8" y="9.6">3</text>
<text x="313.9" y="9.6">2</text>
<text x="383.9" y="9.6">1</text>
<text x="6.7" y="38.7">D</text>
<text x="410.5" y="38.7">D</text>
<text x="43" y="51.4">1</text>
<text x="245.6" y="51.4">2</text>
<text x="6.8" y="113">C</text>
<text x="410.7" y="113">C</text>
<text x="241.6" y="145.1">6</text>
<text x="64.5" y="151.6">3</text>
<text x="163.3" y="155.4">5</text>
<text x="178.6" y="181.2">4</text>
<text x="6.9" y="187.2">B</text>
<text x="410.7" y="187.2">B</text>
<text x="314" y="195.1">PARTS LIST</text>
<text x="252.7" y="200.8">ITEM</text>
<text x="283.6" y="200.9">QTY</text>
<text x="313.8" y="200.8">PART NUMBER</text>
<text x="369.4" y="200.9">DESCRIPTION</text>
<text x="256.3" y="206.6">1</text>
<text x="286.4" y="206.6">1</text>
<text x="300.9" y="206.7">MCR2_1000_001_3_5mm</text>
<text x="355.9" y="206.6">Top Base</text>
<text x="256.3" y="212.5">2</text>
<text x="286.4" y="212.5">1</text>
<text x="300.9" y="212.5">MCR2_1000_002_2_5mm</text>
<text x="355.9" y="212.5">Bottom Base</text>
<text x="256.3" y="218.3">3</text>
<text x="286.4" y="218.3">2</text>
<text x="300.9" y="218.3">MCR2_1000_003_1_5mm</text>
<text x="355.9" y="218.3">Motor Holder</text>
<text x="256.3" y="224.1">4</text>
<text x="286.4" y="224.1">2</text>
<text x="300.9" y="224.1">MCR2_1000_005_0_100mm</text>
<text x="355.9" y="224.1">Wheel</text>
<text x="256.3" y="229.9">5</text>
<text x="286.4" y="229.9">1</text>
<text x="300.9" y="229.9">MCR2_1000_007_0_5mm</text>
<text x="355.9" y="229.9">Caster Wheel Expander</text>
<text x="256.3" y="235.7">6</text>
<text x="286.4" y="235.6">1</text>
<text x="300.9" y="235.7">MCR2_1000_004_0_5mm</text>
<text x="355.9" y="235.7">PCB Base</text>
<text x="295.4" y="252.9">MCR2_1000_0_1_Components</text>
<text x="6.8" y="261.4">A</text>
<text x="410.7" y="261.4">A</text>
<text x="296.4" y="265">MCR2_1000_0_1_Components</text>
<text x="320.5" y="276.3">A3</text>
<text x="33.8" y="290.5">6</text>
<text x="103.9" y="290.5">5</text>
<text x="173.9" y="290.5">4</text>
<text x="243.8" y="290.5">3</text>
<text x="313.9" y="290.5">2</text>
<text x="383.9" y="290.5">1</text>
</g>
<text font-size="3.5" x="302.9" y="285">1 OF 1</text>
<g font-size="2.7">
<text x="232.5" y="242.9">Manchester Robotics</text>
<text x="287.2" y="242.6">MM</text>
<text x="305.8" y="242.3">1 / 2</text>
<text x="345.9" y="242.6">WorkInProgress</text>
</g>
<g font-size="2.3">
<text x="265.1" y="242.2">9/2/2021</text>
<text x="265.8" y="250">9/2/2021</text>
</g>
<g font-size="2">
<text x="230" y="238.6">DRAW:</text>
<text x="260" y="238.6">DATE</text>
<text x="280" y="238.6">DIM:</text>
<text x="299.1" y="238.6">SCALE:</text>
<text x="318.1" y="238.6">MATERIAL:</text>
<text x="343" y="238.6">STATUS:</text>
<text x="373.4" y="245.9">UNLESS OTHERWISE SPECIFIED:</text>
<text x="382.5" y="242.5">TOLERANCES</text>
<text x="230" y="246.6">ENG:</text>
<text x="260" y="246.6">DATE</text>
<text x="280" y="246.6">TITLE / DESC:</text>
<text x="230" y="254.6">APPROVED</text>
<text x="230" y="257">BY:</text>
<text x="260" y="254.6">DATE</text>
<text x="375.3" y="256.1">TWO PLACES (X.XX) = ±0.20</text>
<text x="376.8" y="252.7">ONE PLACE (X.X) = ±0.50</text>
<text x="230" y="262.6">MANFR:</text>
<text x="260" y="262.6">DATE</text>
<text x="280" y="258.6">PART NUMBER:</text>
<text x="377.8" y="259.5">THREE PLACES = ±0.10</text>
<text x="381.1" y="262.9">ANGULAR = ±1°</text>
<text x="280" y="270.6">REV:</text>
<text x="308.6" y="270.6">SIZE:</text>
<text x="280" y="280.6">SHEET:</text>
</g>
<g font-size="1.6">
<text x="248.9" y="274.8">THE INFORMATION CONTAINED IN THIS</text>
<text x="251.1" y="270.9">PROPRIETARY AND CONFIDENTIAL</text>
<text x="249.9" y="276.8">DRAWING IS THE SOLE PROPERTY OF</text>
<text x="251" y="278.8">MANCHESTER ROBOTICS LTD. ANY</text>
<text x="251.4" y="280.8">REPRODUCTION IN PART OR AS A</text>
<text x="248.5" y="284.7">PERMISSION OF MANCHESTER ROBOTICS</text>
<text x="251.8" y="282.8">WHOLE WITHOUT THE WRITTEN</text>
<text x="256.3" y="286.7">LTD. IS PROHIBITED</text>
</g>
<text font-size="1.3" x="230" y="270.1">THIRD ANGLE PROJECTION:</text>
</svg>
